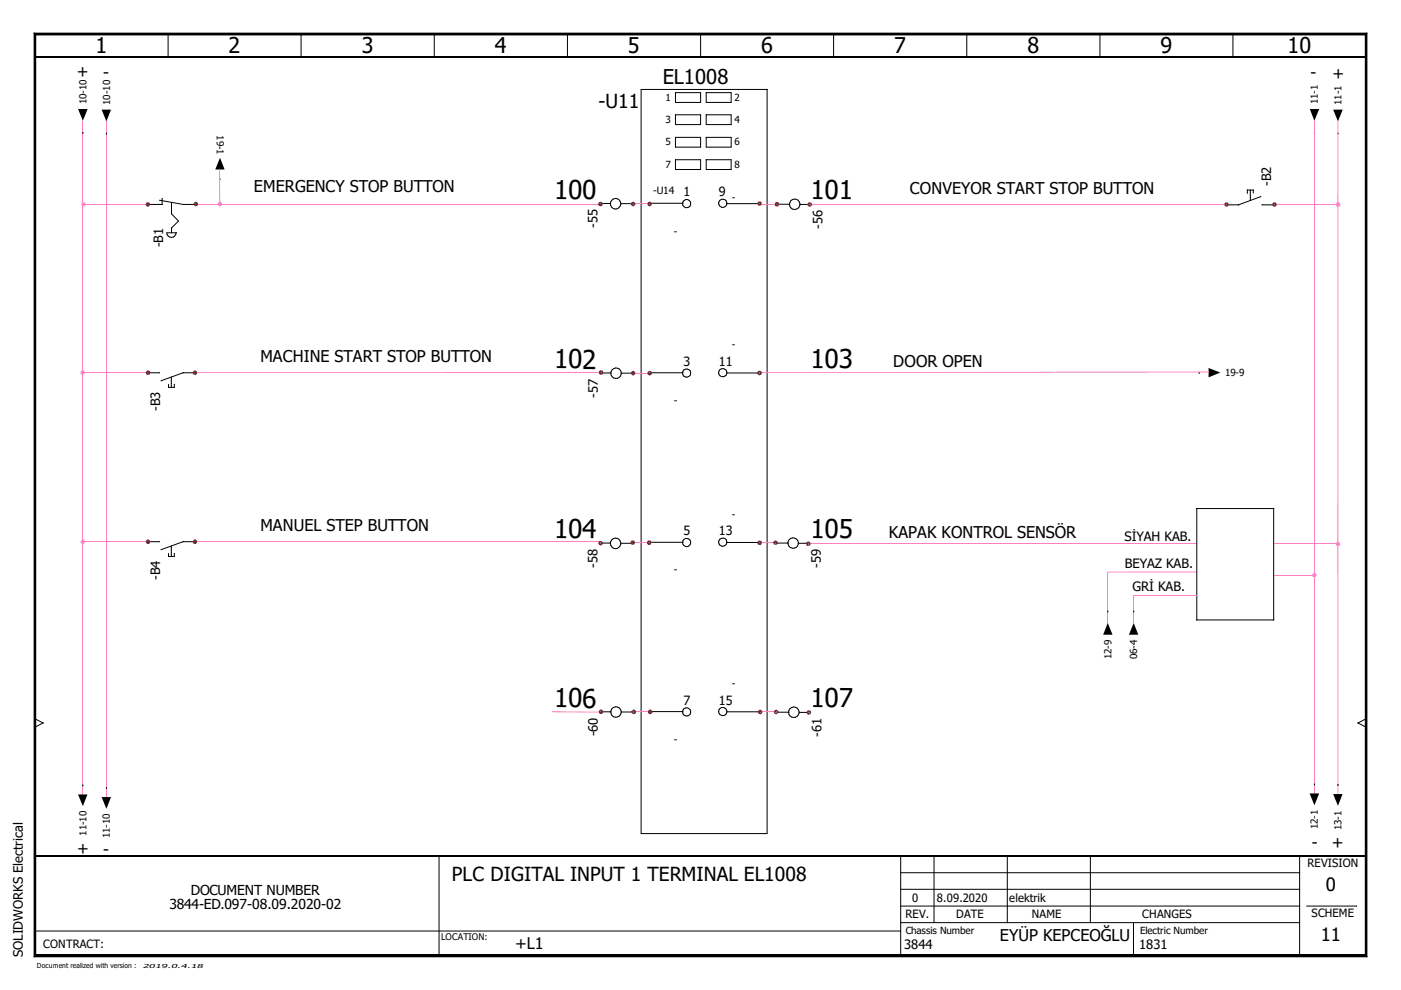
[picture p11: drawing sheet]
<svg xmlns="http://www.w3.org/2000/svg" width="297mm" height="210mm" viewBox="0 0 297 210" stroke-linecap="round" stroke-linejoin="round" font-family="sans-serif">
<path d="M0 0h297v209.9h-297z" fill="none" stroke="#fff" stroke-width=".21"/>
<g fill="none" stroke="#000" stroke-width=".21">
<path d="M7.2 7l.4 .4zM7.2 7h282.6zM7.2 7v195.9zM7.2 7h282.6v195.9h-282.6zM7.6 7.4h281.9zM7.6 7.4v195.1zM7.6 7.4h281.9v195.1h-281.9zM35.7 7.2l-.1 4.9M63.9 7.2l-.1 4.9M92.1 7.2v4.9M120.4 7.2l-.1 4.9M143.2 19.6h5.3v2.1h-5.3z"/>
<path d="M148.6 7.2l-.1 4.9M149.7 19.6h5.3v2.1h-5.3zM162.6 19v157.7h-26.7v-157.7h26.8M176.8 7.2l-.1 4.9M205 7.2v4.9M233.3 7.2l-.1 4.9M261.4 7.2v4.9M289.5 7.4v195.1zM289.8 7l-.3 .4zM289.8 7v195.9zM17.6 28.1h.1M22.6 28.2h.1"/>
<path d="M46.6 37.9h.1M143.2 24.3h5.3v2.1h-5.3zM143.2 29.1h5.3v2.1h-5.3zM143.2 33.9h5.3v2h-5.3zM149.7 24.3h5.3v2.1h-5.3zM149.7 29.1h5.3v2.1h-5.3zM149.7 33.9h5.3v2h-5.3zM278.7 28.1h.1M283.7 28.2h.1M31.4 43.3h3M33.9 42.5l5 .8h2.5M34.4 42.1v1.2"/>
<path d="M36.4 48.3v1.1M36.4 48.3h.1M36.4 45.3l1.4 1.6-1.4 1.4M36.4 45.3h.1M36.4 42.9v2.4M37.3 49.4a1 1 0 0 1-1 .9 1 1 0 0 1-1-.9h2.1M127.5 43.1h1.9M129.4 43.2h.1M131.6 43.2h2.4M138 43.1h6.8M144.7 43.2h.1M152.4 43.1h.1"/>
<path d="M154.1 43.2h6.8M165.1 43.3h2.3M169.6 43.3h1.8M260.1 43.4h2.5M265.1 40.3v.3M265.1 40.7v.3M265.1 41.1v.2M265.1 41.4v.3M265.1 41.8v.3M265.1 42.2v.3M265.7 40.3v.6M265.8 40.3h-1.3v.6"/>
<path d="M267.3 41.7l-4.7 1.7M267.6 43.4h2.5M31.4 79h2.5M36.3 79.9l.1 .3M41.3 79h-2.5l-4.6 1.7M127.7 79.1h1.8M129.5 79.1h.1M131.7 79.1h2.4M138 79h6.8M144.7 79.1h.1M152.4 79h.1M154.1 79.1h6.8"/>
<path d="M254.3 79h.1M35.7 81.5v.6h1.3M36.3 80.3l.1 .3M36.3 80.7l.1 .3M36.3 81.1l.1 .2M36.3 81.4l.1 .3M36.3 81.8v.3M37 81.5v.6M31.4 114.9h2.5M35.7 117.3v.7h1.3M36.3 115.8l.1 .3M36.3 116.2l.1 .2"/>
<path d="M36.3 116.5l.1 .3M36.3 116.9l.1 .3M36.3 117.3l.1 .3M36.3 117.7v.3M37 117.3v.7M41.3 114.9h-2.5l-4.6 1.6M127.5 115.1h1.9M129.4 115.2h.1M131.6 115.2h2.4M138 115h6.8M144.7 115h.1M152.4 114.9h.1"/>
<path d="M154.1 115h6.8M164.8 115.1h2.3M169.3 115.2h1.8M253.7 107.8h16.4l-.1 23.6h-16.3zM234.9 129.6h.1M240.4 129.6h.1M7.4 152.4l1.7 .9M9.1 153.3l-1.7 .9M9.1 153.3h.1M127.6 150.9h1.9M129.5 151h.1M131.7 151h2.4"/>
<path d="M138 150.9h6.8M144.7 151h.1M152.4 150.9h.1M154.1 150.9h6.8M164.9 151h2.4M169.5 151h1.7M287.9 153.3l1.8 .9M287.9 153.3h.1M289.6 152.4l-1.7 .9M17.6 166.5h.1M22.6 167h.1M278.7 166.2h.1"/>
<path d="M283.7 166.4h.1M7.4 197.4h183.6M93.1 181.5v21.2M191 195.6h84.6M191 192.1h84.6M191 188.6h84.6M191 185h84.6M191 181.5v21.2M198.1 181.5l-.1 14.1M213.6 181.5v14.1M231.2 181.5v14.1M240.3 195.6l.1 7.1"/>
<path d="M275.6 181.5l-.1 21.2M277 192.1h10.7M7.2 202.9h282.6zM7.6 202.5l-.4 .4zM7.6 202.5h281.9zM289.5 202.5l.3 .4z"/>
<circle cx="130.5" cy="43.2" r="1.12"/>
<circle cx="145.6" cy="43.2" r=".86"/>
<circle cx="153.2" cy="43.1" r=".88"/>
<circle cx="168.5" cy="43.3" r="1.11"/>
<circle cx="130.6" cy="79.1" r="1.12"/>
<circle cx="145.6" cy="79.1" r=".85"/>
<circle cx="153.2" cy="79" r=".87"/>
<circle cx="130.5" cy="115.2" r="1.11"/>
<circle cx="145.6" cy="115" r=".86"/>
<circle cx="153.2" cy="114.9" r=".88"/>
<circle cx="168.2" cy="115.1" r="1.11"/>
<circle cx="130.6" cy="151" r="1.11"/>
<circle cx="145.6" cy="151" r=".86"/>
<circle cx="153.2" cy="150.9" r=".88"/>
<circle cx="168.3" cy="151" r="1.12"/>
</g>
<path d="M7.2 7.2h282.6M7.2 202.7h282.6" fill="none" stroke="#000" stroke-width=".38"/>
<g fill="#000">
<path d="M7.2 7l.4 .4zM289.8 7l-.3 .4zM16.5 23.1h2.1l-1 2.5zM21.5 23.2h2l-.9 2.5zM46.6 33.4l1 2.5h-2zM277.7 23.1h2l-1 2.5zM282.7 23.2h2l-1 2.5zM256.2 78l2.5 1-2.5 1zM234.9 132.1l1 2.5h-2zM240.4 132.1l.9 2.5h-2zM16.5 168.4h2l-.9 2.5zM21.5 169h2l-.9 2.5z"/>
<path d="M277.7 168.2h2l-1 2.5zM282.7 168.4h1.9l-.9 2.5zM7.6 202.5l-.4 .4zM289.5 202.5l.3 .4z"/>
</g>
<path d="M7.4 7v195.9M7.4 12.1h282.2M289.6 7v195.9M7.4 181.5h282.2" fill="none" stroke="#000" stroke-width=".34"/>
<g fill="none" stroke="#ff7fbf" stroke-width=".21">
<path d="M17.6 25.6v144.7M22.5 25.7v143.3M46.6 35.9v7.2M278.7 25.6v142.6M283.7 25.7v142.7M17.7 43.3h13.2M41.5 43.3h85.8M134.2 43.2h3.5M161.4 43.3h3.3M172 43.3h88.1M270.2 43.4h13.5M17.5 79h13.9"/>
<path d="M41.7 79h85.8M134.2 79.1h3.5M17.5 114.9h13.9M41.7 114.8h85.8M134.2 115h3.4M161.1 115.1h3.3M171.4 115.3h82.4M270 115.3h13.6M240.4 126.2h13.4M240.4 126.2v5.9M253.8 121.3h-18.9v10.8M270 121.9h8.9"/>
<path d="M134.4 150.9h3.5M161.2 150.9h3.3"/>
</g>
<path d="M161.4 78.9h95M117 150.9h10.1" fill="none" stroke="#ff7fbf" stroke-width=".3"/>
<g fill="#ff7fdf">
<path d="M283.8 43.3l.3-.3 .1 .3z"/>
<path d="M283.7 42.8l.4 .2-.3 .3z"/>
<path d="M283.3 43l.4-.2v.5z"/>
<path d="M283.3 43l.4 .3h-.5z"/>
<path d="M283.2 43.3l.5 .1-.4 .3z"/>
<path d="M283.3 43.7l.4-.3v.5z"/>
<path d="M283.7 43.4l.4 .3-.4 .2z"/>
<path d="M283.8 43.3h.4l-.1 .4z"/>
<path d="M283.7 115.3l.3-.3 .1 .3z"/>
<path d="M283.7 114.8l.3 .2-.3 .3z"/>
<path d="M283.3 115l.4-.2v.5z"/>
<path d="M283.3 115l.3 .3h-.4z"/>
<path d="M283.2 115.3l.4 .1-.3 .3z"/>
<path d="M283.6 115.4l.1 .4-.4-.1z"/>
<path d="M283.7 115.4l.3 .3-.3 .1z"/>
<path d="M283.7 115.4l.4-.1-.1 .4z"/>
<path d="M278.7 121.9l.3-.3 .2 .3z"/>
<path d="M278.7 121.5l.3 .1-.3 .3z"/>
<path d="M278.3 121.6l.4-.1v.4z"/>
<path d="M278.3 121.6l.3 .3h-.4z"/>
<path d="M278.2 121.9l.4 .1-.3 .3z"/>
<path d="M278.6 122l.1 .4-.4-.1z"/>
<path d="M278.7 122l.3 .3-.3 .1z"/>
<path d="M278.7 121.9h.5l-.2 .4z"/>
</g>
<g fill="#a50000">
<path d="M270.3 43.3l.2-.3 .2 .3z"/>
<path d="M270.2 42.8l.3 .2-.2 .3z"/>
<path d="M269.9 43l.3-.2v.5z"/>
<path d="M269.9 43l.3 .3h-.5z"/>
<path d="M269.7 43.3l.5 .1-.3 .3z"/>
<path d="M270.2 43.4v.5l-.3-.2z"/>
<path d="M270.2 43.4l.3 .3-.3 .2z"/>
<path d="M270.3 43.3h.4l-.2 .4z"/>
<path d="M260.1 43.3l.3-.3 .2 .3z"/>
<path d="M260.1 42.8l.3 .2-.3 .3z"/>
<path d="M259.7 43l.4-.2v.5z"/>
<path d="M259.7 43l.3 .3h-.5z"/>
<path d="M259.5 43.3l.5 .1-.3 .3z"/>
<path d="M260 43.4l.1 .5-.4-.2z"/>
<path d="M260.1 43.4l.3 .3-.3 .2z"/>
<path d="M260.1 43.3h.5l-.2 .4z"/>
<path d="M171.7 43.3l.3-.3 .2 .3z"/>
<path d="M171.7 42.8l.3 .2-.3 .3z"/>
<path d="M171.3 43l.4-.2v.5z"/>
<path d="M171.3 43l.3 .3h-.4z"/>
<path d="M171.2 43.3l.4 .1-.3 .3z"/>
<path d="M171.6 43.4l.1 .5-.4-.2z"/>
<path d="M171.7 43.4l.3 .3-.3 .2z"/>
<path d="M171.7 43.3h.5l-.2 .4z"/>
<path d="M171.8 150.7l.2 .3h-.5z"/>
<path d="M171.5 150.6l.3 .1-.3 .3z"/>
<path d="M171.2 150.7l.3-.1v.4z"/>
<path d="M171.2 150.7l.2 .3h-.4z"/>
<path d="M171 151l.4 .1-.2 .3z"/>
<path d="M171.4 151.1l.1 .5-.3-.2z"/>
<path d="M171.5 151.1l.3 .3-.3 .2z"/>
<path d="M171.5 151h.5l-.2 .4z"/>
<path d="M171.4 115.2l.3-.3 .2 .4z"/>
<path d="M171.4 114.8l.3 .1-.3 .3z"/>
<path d="M171 114.9l.4-.1v.4z"/>
<path d="M171 114.9l.4 .3-.5 .1z"/>
<path d="M170.9 115.3h.5l-.4 .4z"/>
<path d="M171.4 115.3v.5l-.4-.1z"/>
<path d="M171.4 115.3l.3 .4-.3 .1z"/>
<path d="M171.4 115.3h.5l-.2 .4z"/>
<path d="M164.8 43.3l.3-.3 .1 .3z"/>
<path d="M164.7 42.8l.4 .2-.3 .3z"/>
<path d="M164.4 43l.3-.2v.5z"/>
<path d="M164.4 43l.3 .3h-.5z"/>
<path d="M164.2 43.3h.5l-.3 .4z"/>
<path d="M164.7 43.3v.5l-.3-.1z"/>
<path d="M164.7 43.3l.4 .4-.4 .1z"/>
<path d="M164.8 43.3h.4l-.1 .4z"/>
<path d="M164.9 150.6l.2 .4h-.5z"/>
<path d="M164.5 150.5l.4 .1-.3 .3z"/>
<path d="M164.2 150.6l.3-.1v.4z"/>
<path d="M164.2 150.6l.3 .4h-.5z"/>
<path d="M164 151h.5l-.3 .3z"/>
<path d="M164.5 151v.5l-.3-.2z"/>
<path d="M164.5 151l.4 .3-.4 .2z"/>
<path d="M164.6 151h.5l-.2 .3z"/>
<path d="M164.8 114.7l.1 .4h-.4z"/>
<path d="M164.4 114.6l.4 .1-.3 .4z"/>
<path d="M164.1 114.7l.3-.1v.4z"/>
<path d="M164.1 114.7l.3 .4h-.5z"/>
<path d="M163.9 115.1h.5l-.3 .3z"/>
<path d="M164.4 115.1v.5l-.3-.2z"/>
<path d="M164.4 115.1l.4 .3-.4 .2z"/>
<path d="M164.5 115.1h.4l-.1 .3z"/>
<path d="M161.5 150.6l.2 .4h-.5z"/>
<path d="M161.2 150.5l.3 .1-.3 .3z"/>
<path d="M160.8 150.6l.4-.1v.4z"/>
<path d="M160.8 150.6l.4 .4h-.5z"/>
<path d="M160.7 151h.5l-.4 .3z"/>
<path d="M160.8 151.3l.4-.3v.5z"/>
<path d="M161.2 151l.3 .3-.3 .2z"/>
<path d="M161.2 151h.5l-.2 .3z"/>
<path d="M161.1 115.1l.3-.4 .1 .4z"/>
<path d="M161.1 114.6l.3 .1-.3 .4z"/>
<path d="M160.7 114.7l.4-.1v.4z"/>
<path d="M160.7 114.7l.3 .4h-.4z"/>
<path d="M160.6 115.1h.4l-.3 .3z"/>
<path d="M161 115.1l.1 .5-.4-.2z"/>
<path d="M161.1 115.1l.3 .3-.3 .2z"/>
<path d="M161.1 115.1h.4l-.1 .3z"/>
<path d="M161.1 79l.3-.3 .1 .4z"/>
<path d="M161 78.6l.4 .1-.3 .3z"/>
<path d="M160.7 78.7l.3-.1v.4z"/>
<path d="M160.7 78.7l.3 .3-.4 .1z"/>
<path d="M160.6 79.1h.4l-.3 .3z"/>
<path d="M160.7 79.4l.3-.3v.5z"/>
<path d="M161 79.1l.4 .3-.4 .2z"/>
<path d="M161.1 79.1h.4l-.1 .3z"/>
<path d="M161.4 42.8l.1 .4h-.4z"/>
<path d="M161 42.7l.4 .1-.3 .3z"/>
<path d="M160.7 42.8l.3-.1v.4z"/>
<path d="M160.7 42.8l.3 .4h-.4z"/>
<path d="M160.6 43.2h.4l-.3 .3z"/>
<path d="M161 43.2v.4l-.3-.1z"/>
<path d="M161 43.2l.4 .3-.4 .1z"/>
<path d="M161.1 43.2h.4l-.1 .3z"/>
<path d="M137.9 150.9l.3-.3 .1 .3z"/>
<path d="M137.9 150.4l.3 .2-.3 .3z"/>
<path d="M137.5 150.6l.4-.2v.5z"/>
<path d="M137.5 150.6l.3 .3h-.4z"/>
<path d="M137.4 150.9l.4 .1-.3 .3z"/>
<path d="M137.8 151l.1 .4-.4-.1z"/>
<path d="M137.9 151l.3 .3-.3 .1z"/>
<path d="M137.9 150.9h.4l-.1 .4z"/>
<path d="M137.7 79.1l.4-.3 .1 .3z"/>
<path d="M137.7 78.6l.4 .2-.4 .3z"/>
<path d="M137.4 78.8l.3-.2v.5z"/>
<path d="M137.4 78.8l.3 .3h-.5z"/>
<path d="M137.2 79.1l.5 .1-.3 .3z"/>
<path d="M137.4 79.5l.3-.3v.4z"/>
<path d="M137.7 79.2l.4 .3-.4 .1z"/>
<path d="M137.7 79.2l.5-.1-.1 .4z"/>
<path d="M137.7 43.2l.4-.3 .1 .4z"/>
<path d="M137.7 42.8l.4 .1-.4 .3z"/>
<path d="M137.4 42.9l.3-.1v.4z"/>
<path d="M137.4 42.9l.3 .4h-.5z"/>
<path d="M137.2 43.3h.5l-.3 .3z"/>
<path d="M137.4 43.6l.3-.3v.5z"/>
<path d="M137.7 43.3l.4 .3-.4 .2z"/>
<path d="M137.8 43.3h.4l-.1 .3z"/>
<path d="M137.7 115l.3-.3 .1 .4z"/>
<path d="M137.6 114.6l.4 .1-.3 .3z"/>
<path d="M137.3 114.7l.3-.1v.4z"/>
<path d="M137.3 114.7l.3 .4h-.4z"/>
<path d="M137.2 115.1h.4l-.3 .3z"/>
<path d="M137.3 115.4l.3-.3v.5z"/>
<path d="M137.6 115.1l.4 .3-.4 .2z"/>
<path d="M137.7 115.1h.4l-.1 .3z"/>
<path d="M134.4 150.9l.3-.3 .2 .3z"/>
<path d="M134.4 150.4l.3 .2-.3 .3z"/>
<path d="M134 150.6l.4-.2v.5z"/>
<path d="M134 150.6l.3 .3h-.4z"/>
<path d="M133.9 150.9l.4 .1-.3 .3z"/>
<path d="M134.3 151l.1 .4-.4-.1z"/>
<path d="M134.4 151l.3 .3-.3 .1z"/>
<path d="M134.4 150.9h.5l-.2 .4z"/>
<path d="M134.3 79.1l.3-.3 .1 .3z"/>
<path d="M134.2 78.6l.4 .2-.3 .3z"/>
<path d="M133.9 78.8l.3-.2v.5z"/>
<path d="M133.9 78.8l.3 .3h-.5z"/>
<path d="M133.7 79.1l.5 .1-.3 .3z"/>
<path d="M134.2 79.2v.4l-.3-.1z"/>
<path d="M134.2 79.2l.4 .3-.4 .1z"/>
<path d="M134.3 79.1h.4l-.1 .4z"/>
<path d="M134.3 43.2l.3-.3 .1 .4z"/>
<path d="M134.2 42.8l.4 .1-.3 .3z"/>
<path d="M133.9 42.9l.3-.1v.4z"/>
<path d="M133.9 42.9l.3 .4h-.5z"/>
<path d="M133.7 43.3h.5l-.3 .3z"/>
<path d="M133.9 43.6l.3-.3v.5z"/>
<path d="M134.2 43.3l.4 .3-.4 .2z"/>
<path d="M134.3 43.3h.4l-.1 .3z"/>
<path d="M134.5 114.7l.2 .4h-.5z"/>
<path d="M134.2 114.6l.3 .1-.3 .3z"/>
<path d="M133.8 114.7l.4-.1v.4z"/>
<path d="M133.8 114.7l.3 .4h-.5z"/>
<path d="M133.6 115.1h.5l-.3 .3z"/>
<path d="M134.1 115.1l.1 .5-.4-.2z"/>
<path d="M134.2 115.1l.3 .3-.3 .2z"/>
<path d="M134.2 115.1h.5l-.2 .3z"/>
<path d="M127.5 79l.3-.4 .1 .4z"/>
<path d="M127.5 78.5l.3 .1-.3 .4z"/>
<path d="M127.1 78.6l.4-.1v.5z"/>
<path d="M127.1 78.6l.3 .4h-.4z"/>
<path d="M127 79h.4l-.3 .3z"/>
<path d="M127.1 79.3l.4-.3v.5z"/>
<path d="M127.5 79l.3 .3-.3 .2z"/>
<path d="M127.5 79h.4l-.1 .3z"/>
<path d="M127.8 150.6l.1 .3h-.4z"/>
<path d="M127.4 150.4l.4 .2-.3 .3z"/>
<path d="M127.1 150.6l.3-.2v.5z"/>
<path d="M127.1 150.6l.3 .3h-.5z"/>
<path d="M126.9 150.9l.5 .1-.3 .3z"/>
<path d="M127.4 151v.4l-.3-.1z"/>
<path d="M127.4 151l.4 .3-.4 .1z"/>
<path d="M127.5 150.9h.4l-.1 .4z"/>
<path d="M127.7 114.8l.1 .3h-.4z"/>
<path d="M127.3 114.7l.4 .1-.3 .3z"/>
<path d="M127 114.8l.3-.1v.4z"/>
<path d="M127 114.8l.3 .3h-.5z"/>
<path d="M126.8 115.1l.5 .1-.3 .3z"/>
<path d="M127.3 115.2v.5l-.3-.2z"/>
<path d="M127.3 115.2l.4 .3-.4 .2z"/>
<path d="M127.4 115.1h.4l-.1 .4z"/>
<path d="M127.3 43.2l.4-.3 .1 .4z"/>
<path d="M127.3 42.8l.4 .1-.4 .3z"/>
<path d="M127 42.9l.3-.1v.4z"/>
<path d="M127 42.9l.3 .4h-.5z"/>
<path d="M126.8 43.3h.5l-.3 .3z"/>
<path d="M127 43.6l.3-.3v.5z"/>
<path d="M127.3 43.3l.4 .3-.4 .2z"/>
<path d="M127.3 43.3h.5l-.1 .3z"/>
</g>
<g fill="#ff7fdf">
<path d="M46.9 42.9l.2 .4h-.5z"/>
<path d="M46.6 42.8l.3 .1-.3 .3z"/>
<path d="M46.2 42.9l.4-.1v.4z"/>
<path d="M46.2 42.9l.4 .4h-.5z"/>
<path d="M46.1 43.3h.5l-.4 .3z"/>
<path d="M46.2 43.6l.4-.3v.5z"/>
<path d="M46.6 43.3l.3 .3-.3 .2z"/>
<path d="M46.6 43.3h.5l-.2 .3z"/>
</g>
<g fill="#a50000">
<path d="M41.5 43.2l.4-.3 .1 .4z"/>
<path d="M41.5 42.8l.4 .1-.4 .3z"/>
<path d="M41.1 42.9l.4-.1v.4z"/>
<path d="M41.1 42.9l.3 .4h-.4z"/>
<path d="M41 43.3h.5l-.4 .3z"/>
<path d="M41.1 43.6l.4-.3v.5z"/>
<path d="M41.5 43.3l.4 .3-.4 .2z"/>
<path d="M41.5 43.3h.5l-.1 .3z"/>
<path d="M41.4 114.8l.3-.3 .1 .4z"/>
<path d="M41.3 114.3l.4 .2-.3 .3z"/>
<path d="M41 114.5l.3-.2v.5z"/>
<path d="M41 114.5l.3 .4h-.5z"/>
<path d="M40.8 114.9h.5l-.3 .3z"/>
<path d="M41.3 114.9v.5l-.3-.2z"/>
<path d="M41.3 114.9l.4 .3-.4 .2z"/>
<path d="M41.4 114.9h.4l-.1 .3z"/>
<path d="M41.4 79l.3-.3 .1 .3z"/>
<path d="M41.3 78.5l.4 .2-.3 .3z"/>
<path d="M41 78.7l.3-.2v.5z"/>
<path d="M41 78.7l.3 .3h-.5z"/>
<path d="M40.8 79h.5l-.3 .4z"/>
<path d="M41.3 79v.5l-.3-.1z"/>
<path d="M41.3 79.1l.4 .3-.4 .1z"/>
<path d="M41.4 79h.4l-.1 .4z"/>
<path d="M31.5 114.8l.2-.3 .2 .4z"/>
<path d="M31.4 114.3l.3 .2-.2 .3z"/>
<path d="M31 114.5l.4-.2v.5z"/>
<path d="M31 114.5l.4 .4h-.5z"/>
<path d="M30.9 114.9h.5l-.4 .3z"/>
<path d="M31 115.2l.4-.3v.5z"/>
<path d="M31.4 114.9l.3 .3-.3 .2z"/>
<path d="M31.5 114.9h.4l-.2 .3z"/>
<path d="M31.5 79l.2-.3 .2 .3z"/>
<path d="M31.4 78.5l.3 .2-.2 .3z"/>
<path d="M31 78.7l.4-.2v.5z"/>
<path d="M31 78.7l.4 .3h-.5z"/>
<path d="M30.9 79h.5l-.4 .4z"/>
<path d="M31.4 79v.5l-.4-.1z"/>
<path d="M31.4 79l.3 .4-.3 .1z"/>
<path d="M31.5 79h.4l-.2 .4z"/>
<path d="M31.7 43l.2 .3h-.5z"/>
<path d="M31.4 42.8l.3 .2-.3 .3z"/>
<path d="M31 43l.4-.2v.5z"/>
<path d="M31 43l.3 .3h-.4z"/>
<path d="M30.9 43.3l.4 .1-.3 .3z"/>
<path d="M31 43.7l.4-.3v.5z"/>
<path d="M31.4 43.4l.3 .3-.3 .2z"/>
<path d="M31.4 43.3h.5l-.2 .4z"/>
</g>
<g fill="#ff7fdf">
<path d="M18 43l.2 .3h-.5z"/>
<path d="M17.7 42.8l.3 .2-.3 .3z"/>
<path d="M17.4 43l.3-.2-.1 .5z"/>
<path d="M17.4 43l.2 .3h-.4z"/>
<path d="M17.2 43.3h.4l-.2 .4z"/>
<path d="M17.6 43.3l.1 .5-.3-.1z"/>
<path d="M17.7 43.4l.3 .3-.3 .1z"/>
<path d="M17.7 43.3h.5l-.2 .4z"/>
<path d="M17.6 114.8l.3-.3 .2 .4z"/>
<path d="M17.6 114.3l.3 .2-.3 .3z"/>
<path d="M17.2 114.5l.4-.2v.5z"/>
<path d="M17.2 114.5l.3 .4h-.4z"/>
<path d="M17.1 114.9h.4l-.3 .3z"/>
<path d="M17.5 114.9l.1 .5-.4-.2z"/>
<path d="M17.6 114.9l.3 .3-.3 .2z"/>
<path d="M17.6 114.9h.5l-.2 .3z"/>
<path d="M17.6 79l.3-.3 .1 .3z"/>
<path d="M17.5 78.5l.4 .2-.3 .3z"/>
<path d="M17.2 78.7l.3-.2v.5z"/>
<path d="M17.2 78.7l.3 .3h-.5z"/>
<path d="M17 79h.5l-.3 .4z"/>
<path d="M17.5 79v.5l-.3-.1z"/>
<path d="M17.5 79l.4 .4-.4 .1z"/>
<path d="M17.6 79h.4l-.1 .4z"/>
</g>
<g font-size="5.5">
<text x="117.5" y="42.2" transform="rotate(1 117.5 42.2)">100</text>
<text x="171.9" y="42.2" transform="rotate(1 171.9 42.2)">101</text>
<text x="117.5" y="78.1" transform="rotate(1 117.5 78.1)">102</text>
<text x="171.9" y="78" transform="rotate(1 171.9 78)">103</text>
<text x="117.5" y="114" transform="rotate(1 117.5 114)">104</text>
<text x="171.9" y="114" transform="rotate(1 171.9 114)">105</text>
<text x="117.5" y="149.9" transform="rotate(1 117.5 149.9)">106</text>
<text x="171.9" y="149.9" transform="rotate(1 171.9 149.9)">107</text>
</g>
<g font-size="4.6">
<text x="20.2" y="11.3">1</text>
<text x="48.5" y="11.3">2</text>
<text x="76.7" y="11.3">3</text>
<text x="104.9" y="11.3">4</text>
<text x="133.1" y="11.3">5</text>
<text x="161.4" y="11.3">6</text>
<text x="189.6" y="11.3">7</text>
<text x="217.8" y="11.3">8</text>
<text x="246" y="11.3">9</text>
<text x="273" y="11.3">10</text>
</g>
<text font-size="4.3" x="140.5" y="17.7">EL1008</text>
<g font-size="4.1">
<text x="126.9" y="22.9">-U11</text>
<text x="95.8" y="186.7">PLC DIGITAL INPUT 1 TERMINAL EL1008</text>
</g>
<g font-size="3.9">
<text x="281.1" y="188.8">0</text>
<text x="280" y="199.5">11</text>
</g>
<g font-size="3.4">
<text x="16.3" y="16.4">+</text>
<text x="21.9" y="16.5">-</text>
<text x="277.8" y="16.6">-</text>
<text x="282.5" y="16.7">+</text>
<text x="53.8" y="40.8">EMERGENCY STOP BUTTON</text>
<text x="192.9" y="41.1">CONVEYOR START STOP BUTTON</text>
<text x="55.2" y="76.7">MACHINE START STOP BUTTON</text>
<text x="189.4" y="77.9">DOOR OPEN</text>
<text x="55.2" y="112.5">MANUEL STEP BUTTON</text>
<text x="188.4" y="114">KAPAK KONTROL SENSÖR</text>
<text x="278.2" y="179.7">-</text>
<text x="282.4" y="179.7">+</text>
<text x="16.4" y="181.1">+</text>
<text x="21.8" y="181.2">-</text>
<text x="109.3" y="201.1">+L1</text>
<text x="212" y="199.4">EYÜP KEPCEOĞLU</text>
</g>
<g font-size="2.9">
<text x="40.5" y="189.8">DOCUMENT NUMBER</text>
<text x="35.9" y="192.7">3844-ED.097-08.09.2020-02</text>
</g>
<g font-size="2.7">
<text x="144.9" y="41.7">1</text>
<text x="152.4" y="41.7">9</text>
<text x="269.5" y="39.4" transform="rotate(-90 269.5 39.4)">-B2</text>
<text x="34.6" y="52.5" transform="rotate(-90 34.6 52.5)">-B1</text>
<text x="126.7" y="48.3" transform="rotate(-90 126.7 48.3)">-55</text>
<text x="174.4" y="48.6" transform="rotate(-90 174.4 48.6)">-56</text>
<text x="144.9" y="77.6">3</text>
<text x="152.4" y="77.6">11</text>
<text x="33.9" y="87.1" transform="rotate(-90 33.9 87.1)">-B3</text>
<text x="126.7" y="84.3" transform="rotate(-90 126.7 84.3)">-57</text>
<text x="144.9" y="113.5">5</text>
<text x="152.4" y="113.5">13</text>
<text x="238.4" y="114.6">SİYAH KAB.</text>
<text x="33.9" y="123" transform="rotate(-90 33.9 123)">-B4</text>
<text x="126.7" y="120.4" transform="rotate(-90 126.7 120.4)">-58</text>
<text x="174" y="120.4" transform="rotate(-90 174 120.4)">-59</text>
<text x="238.5" y="120.5">BEYAZ KAB.</text>
<text x="240.1" y="125.3">GRİ KAB.</text>
<text x="144.9" y="149.4">7</text>
<text x="152.4" y="149.4">15</text>
<text x="126.7" y="156.1" transform="rotate(-90 126.7 156.1)">-60</text>
<text x="174.2" y="156.3" transform="rotate(-90 174.2 156.3)">-61</text>
<text x="4.8" y="202.9" transform="rotate(-90 4.8 202.9)">SOLIDWORKS Electrical</text>
<text x="191.7" y="201.1">3844</text>
<text x="241.5" y="201.3">1831</text>
</g>
<g font-size="2.4">
<text x="277.2" y="183.9">REVISION</text>
<text x="193.4" y="191.3">0</text>
<text x="198.6" y="191.3">8.09.2020</text>
<text x="214" y="191.3">elektrik</text>
<text x="192" y="194.7">REV.</text>
<text x="202.7" y="194.7">DATE</text>
<text x="218.8" y="194.7">NAME</text>
<text x="242.2" y="194.7">CHANGES</text>
<text x="278.1" y="194.4">SCHEME</text>
<text x="9.1" y="200.9">CONTRACT:</text>
</g>
<g font-size="2.1">
<text x="18.3" y="22.1" transform="rotate(-90 18.3 22.1)">10-10</text>
<text x="23.3" y="22.2" transform="rotate(-90 23.3 22.2)">10-10</text>
<text x="141.1" y="21.4">1</text>
<text x="155.7" y="21.4">2</text>
<text x="279.4" y="22.1" transform="rotate(-90 279.4 22.1)">11-1</text>
<text x="284.4" y="22.2" transform="rotate(-90 284.4 22.2)">11-1</text>
<text x="46" y="28.7" transform="rotate(90 46 28.7)">19-1</text>
<text x="141.1" y="26.1">3</text>
<text x="155.7" y="26.1">4</text>
<text x="141.1" y="30.8">5</text>
<text x="141.1" y="35.6">7</text>
<text x="155.7" y="30.8">6</text>
<text x="155.7" y="35.6">8</text>
<text x="138.5" y="41.1">-U14</text>
<text x="155.2" y="42.7">-</text>
<text x="142.9" y="49.7">-</text>
<text x="155.2" y="73.8">-</text>
<text x="259.8" y="79.8">19-9</text>
<text x="142.9" y="85.6">-</text>
<text x="155.2" y="109.8">-</text>
<text x="142.9" y="121.6">-</text>
<text x="235.6" y="139.7" transform="rotate(-90 235.6 139.7)">12-9</text>
<text x="241.1" y="139.7" transform="rotate(-90 241.1 139.7)">06-4</text>
<text x="155.2" y="145.7">-</text>
<text x="142.9" y="157.5">-</text>
<text x="18.3" y="177.2" transform="rotate(-90 18.3 177.2)">11-10</text>
<text x="23.3" y="177.8" transform="rotate(-90 23.3 177.8)">11-10</text>
<text x="279.4" y="175.9" transform="rotate(-90 279.4 175.9)">12-1</text>
<text x="284.4" y="176" transform="rotate(-90 284.4 176)">13-1</text>
<text x="192" y="198">Chassis Number</text>
<text x="241.8" y="198.1">Electric Number</text>
</g>
<text font-size="1.9" x="93.5" y="199.3">LOCATION:</text>
<text font-size="1.5" x="7.8" y="205.3">Document realized with version :</text>
<text font-size="1.2" x="30.3" y="205.2">2019.0.4.18</text>
</svg>
